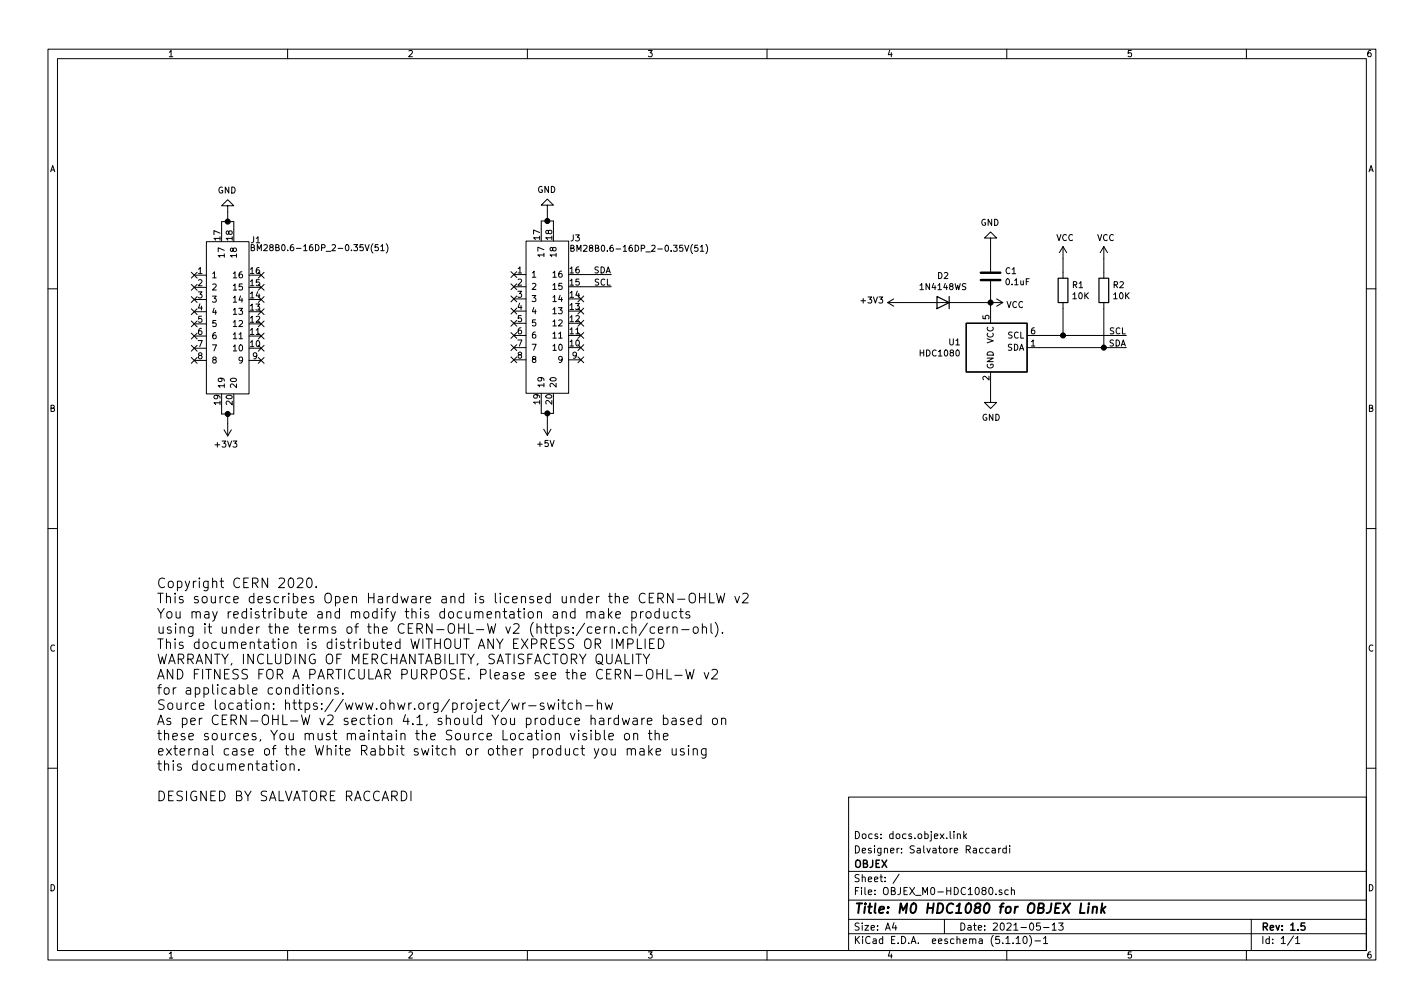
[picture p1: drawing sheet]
<svg xmlns="http://www.w3.org/2000/svg" width="297mm" height="210mm" viewBox="0 0 297 210" stroke-linecap="round" stroke-linejoin="round" font-family="sans-serif">
<g fill="none" stroke="#000" stroke-width=".21">
<path d="M10 10.3h277v189.9h-277zM12 12.2h273v186.1h-273zM60 10.3v1.9M110 10.3v1.9M160 10.3v1.9M210 10.3v1.9M260 10.3v1.9M39.9 56.8l1.2 1.2M39.9 59.3l1.2 1.2M40.5 57.4h2.6M40.5 59.9h2.6M41.1 56.8l-1.2 1.2"/>
<path d="M41.1 59.3l-1.2 1.2M43.1 50.4h8.8v31.8h-8.8zM46.2 47.9v-1.7h2.6v1.7M47.5 42.9h1.3l-1.3-1.2-1.3 1.2h1.3v3.3M52.4 51.6h.5l.1-.5-.6-.1v1.3h.5l.2-.4-.3-.3M53.7 52.3v-1.3l.4 .9 .4-.9v1.3M53.9 59.3l1.2 1.2M53.9 56.8l1.2 1.2M55.1 59.3l-1.2 1.2M55.1 56.8l-1.2 1.2M78.9 51h-.6l-.1 .6 .5-.1 .2 .3v.3l-.2 .2-.5-.1M79.4 51.4l.4-.4v1.3"/>
<path d="M79.4 52.3h.7M80.6 50.8a1.47 1.47 0 0 1 0 2M106.6 59.2l1.2 1.2M106.6 56.7l1.2 1.2M107.2 57.3h2.5M107.2 59.8h2.5M107.8 59.2l-1.2 1.2M107.8 56.7l-1.2 1.2M109.7 50.3h8.9v31.7h-8.9zM112.9 47.7v-1.6h2.5v1.6M114.2 42.8h1.2l-1.2-1.3-1.3 1.3h1.3v3.3M119.1 51.8l.5-.1 .1-.4-.6-.2v1.3h.5l.2-.4-.3-.2"/>
<path d="M120.3 52.4v-1.3l.5 1 .4-1v1.3M121.2 57.3h6.3M121.2 59.8h6.3M145.5 51.1h-.5l-.1 .7 .5-.2 .2 .3v.3l-.2 .2-.5-.1M146.1 51.5l.4-.4v1.3M146.1 52.4h.7M147.2 51a1.47 1.47 0 0 1 0 1.9M206.6 49.7h1.3l-1.3-1.3-1.2 1.3h1.2v6.9M206.6 58.7v8.7M221.7 51.4v6.6M221.7 51.4l-.7 1.3M221.7 51.4l.8 1.3"/>
<path d="M230.3 51.4v6.6M230.3 51.4l-.8 1.3M230.3 51.4l.7 1.3M10 60.2h2M39.9 61.9l1.2 1.2M39.9 66.9l1.2 1.3M39.9 72l1.2 1.2M39.9 64.4l1.2 1.2M39.9 69.5l1.2 1.2M39.9 74.6l1.2 1.2M40.5 62.5h2.6M40.5 65h2.6"/>
<path d="M40.5 67.6h2.6M40.5 70.1h2.6M40.5 72.6h2.6M40.5 75.2h2.6M41.1 61.9l-1.2 1.2M41.1 66.9l-1.2 1.3M41.1 72l-1.2 1.2M41.1 64.4l-1.2 1.2M41.1 69.5l-1.2 1.2M41.1 74.6l-1.2 1.2M51.9 75.2h2.6M53.9 69.5l1.2 1.2"/>
<path d="M53.9 64.4l1.2 1.2M53.9 61.9l1.2 1.2M53.9 66.9l1.2 1.3M53.9 72l1.2 1.2M53.9 74.6l1.2 1.2M55.1 69.5l-1.2 1.2M55.1 64.4l-1.2 1.2M55.1 61.9l-1.2 1.2M55.1 66.9l-1.2 1.3M55.1 72l-1.2 1.2M55.1 74.6l-1.2 1.2M106.6 69.4l1.2 1.2"/>
<path d="M106.6 74.4l1.2 1.3M106.6 61.7l1.2 1.3M106.6 66.8l1.2 1.2M106.6 71.9l1.2 1.2M106.6 64.3l1.2 1.2M107.2 72.5h2.5M107.2 70h2.5M107.2 62.4h2.5M107.2 64.9h2.5M107.2 67.4h2.5M107.2 75.1h2.5M107.8 69.4l-1.2 1.2"/>
<path d="M107.8 74.4l-1.2 1.3M107.8 61.7l-1.2 1.3M107.8 66.8l-1.2 1.2M107.8 71.9l-1.2 1.2M107.8 64.3l-1.2 1.2M118.6 75.1h2.6M120.5 61.7l1.3 1.3M120.5 66.8l1.3 1.2M120.5 71.9l1.3 1.2M120.5 74.4l1.3 1.3M120.5 69.4l1.3 1.2M120.5 64.3l1.3 1.2"/>
<path d="M121.8 61.7l-1.3 1.3M121.8 66.8l-1.3 1.2M121.8 71.9l-1.3 1.2M121.8 74.4l-1.3 1.3M121.8 69.4l-1.3 1.2M121.8 64.3l-1.3 1.2M185.2 63.1l1.2 .8M185.2 63.1h24M186.4 62.4l-1.2 .7M206.6 77.6v6.3h1.3l-1.3 1.3-1.2-1.3h1.2M207.9 62.4l1.3 .7M209.2 63.1l-1.3 .8"/>
<path d="M214.2 72.5h20.7M214.2 70h20.7M221.7 63.1v6.9M230.3 63.1v9.4M285 60.2h2M46.2 84.7v1.7h2.6v-1.7M46.7 89.7l.8 1.2M47.5 86.4v4.5M48.3 89.7l-.8 1.2M112.9 84.6v1.6h2.5v-1.6M113.4 89.5l.8 1.3M114.2 86.2v4.6"/>
<path d="M114.9 89.5l-.7 1.3M10 110.3h2M285 110.3h2M62 120.7l.3-.1h.5l.3 .1 .1 .4-.1 .3-1.1 1.2h1.2M64.1 120.7l.3-.1a1.07 1.07 0 0 1 .5 1.8 .48 .48 0 0 1-.5 .2 .48 .48 0 0 1-.4-.4v-.9zM66 122.4v.2M122.4 127.8a.49 .49 0 0 1 .9 .1v1M122.4 127.6v1.3M123.3 127.9l.1-.2a.48 .48 0 0 1 .8 .2v1M124.2 131.4l1-.2-.1-.3-.6-.1-.3 .2 .1 1h.8M125.1 127.7h.8l.1 1.2M126 128.1l-.7 .1a.39 .39 0 0 0-.3 .3 .39 .39 0 0 0 .3 .4l.7-.1"/>
<path d="M126.1 130.8v1.3M126.6 130.8l-.4 .1-.1 .2M126.9 126.9v2M127.1 128.2l.6 .7M127.3 131a.49 .49 0 0 1 .9 0v1.1M127.3 130.8v1.3M127.7 127.6l-.8 .7M127.7 133.3v2M128.4 128.2l1-.1-.1-.4-.6-.1-.3 .3 .1 .9h.8M128.6 135.3v-2l.7 1.4 .7-1.4v2M129.1 131.9v.2M130.9 130.9l-.5-.1-.4 .3v.6l.2 .3h.7"/>
<path d="M130.9 134.3h.8a.54 .54 0 0 0 .4-.5 .54 .54 0 0 0-.4-.5h-.8v2M131.8 127.7l.6-.1 .3 .4v.5l-.1 .3h-.8M131.8 131a.47 .47 0 0 1 .8 0v1.1M131.8 127.6v2M131.8 130.1v2M132.9 133.3v2h1M133.6 127.6v1.3M134.2 127.6l-.4 .1-.2 .3M134.2 136.4l.6 1.1 .7-1.1M134.6 133.3v2M134.8 127.8a.55 .55 0 0 1 .6-.2 .55 .55 0 0 1 .4 .4l-.1 .7a.55 .55 0 0 1-.5 .2 .55 .55 0 0 1-.5-.4zM134.8 137.5v.9"/>
<path d="M135 130l-1.7 2.6M135.4 124.7h.7M135.5 134.2h.7M136.4 123.7h-1v2h1M136.5 133.3h-1v2h1M136.6 130.9l-.6-.1-.4 .3v.6l.2 .3h.8M137 139.6v2M137.2 124.8h.8a.54 .54 0 0 0 .4-.5 .54 .54 0 0 0-.4-.6h-.8v2M137.3 131.4l1-.2-.1-.3-.6-.1-.3 .2 .1 1h.8M137.3 133.3a1.01 1.01 0 0 1 1.2 1 1.01 1.01 0 0 1-1.2 1zM137.5 127.7l-.5-.1-.4 .4v.5l.2 .3h.7M137.5 126.9v2"/>
<path d="M137.7 124.8l.7 .9M138.2 139.6v2M138.5 127.6l.1 1.2a.53 .53 0 0 0 .7-.1M139.1 139.6v2h1M139.1 130.8v1.3M139.3 127.6v1.3M139.7 130.8l-.4 .1-.2 .2M140.4 123.7v2l-1.2-2v2M140.4 131a.52 .52 0 0 1 .7-.1l.1 1.2M140.4 130.8v1.3M141.1 127.7l-.5-.1-.4 .4v.5l.2 .3h.7M141.4 125h1.5"/>
<path d="M141.7 127.6h.8M142 126.9v1.7l.1 .2 .4 .1M142.2 131.3h1.5M143.1 139.6l.4 2 .4-1.4 .4 1.4 .5-2M143.8 124a.66 .66 0 0 1 .8-.3 .66 .66 0 0 1 .5 .7v.7a.66 .66 0 0 1-.4 .6 .66 .66 0 0 1-.7-.1 1.58 1.58 0 0 1-.2-1.6zM143.8 127.7a.5 .5 0 0 0-.7 .2l.1 .3h.4l.3 .3-.3 .4-.5-.1M144.7 131a.55 .55 0 0 1 .5-.3 .55 .55 0 0 1 .4 .4v.6a.54 .54 0 0 1-.5 .4 .54 .54 0 0 1-.5-.4zM145.9 124.7h1.2M145.9 123.7v2M146.5 131a.49 .49 0 0 1 .9 0v1.1M146.5 130.1v2M147.1 123.7v2"/>
<path d="M148 123.7v2h1M148.3 130.1v1.7l.3 .3M148.5 139.8l.3-.2h.5l.3 .2 .1 .4-.1 .3-1.2 1.1h1.3M149.2 129.8a2.29 2.29 0 0 1 0 3.1M149.5 123.7l.4 2 .4-1.4 .4 1.4 .5-2M150.7 131.9v.2M153.3 124.4l.5 1.3 .5-1.3M154.9 123.9l.3-.2h.5l.3 .2 .1 .4-.1 .3-1.2 1.1h1.3M57.7 159.3v1.4M58.7 159.5a.53 .53 0 0 1 .5-.2 .53 .53 0 0 1 .4 .4v.6a.54 .54 0 0 1-.5 .4 .54 .54 0 0 1-.5-.4zM60.5 159.5a.5 .5 0 0 1 .9 .1v1.1M60.5 159.3v1.4"/>
<path d="M63.9 143.5h.7M64.1 142.8v1.7l.1 .2 .4 .1M65.3 142.8v.2M65.3 143.5v1.3M66.2 143.7a.55 .55 0 0 1 .6-.3 .55 .55 0 0 1 .4 .4l-.1 .8a.55 .55 0 0 1-.5 .2 .55 .55 0 0 1-.5-.4zM68 143.7a.5 .5 0 0 1 .9 0v1.1M68 143.5v1.3M70.5 143.6l-.4-.1-.3 .2 .1 .3 .6 .2v.5h-.7M71.5 144.6v.2M106.8 146.6l.3 1.4 .4-1 .4 1 .4-1.4M109 146.6v1.4M109.6 146.6l-.4 .1-.2 .3"/>
<path d="M110.3 147.2h1.5M113.4 146.7a.48 .48 0 0 0-.7 .2l.1 .3 .5 .1 .2 .3-.2 .4-.6-.1M114.2 146.6l.4 1.4 .4-1 .4 1 .3-1.4M116.5 146v.1M116.5 146.6v1.4M117.2 146.6h.7M117.4 146v1.7l.2 .2 .3 .1M119 153l.5 1.3 .4-1.3M119.5 146.7l-.6-.1-.4 .4v.6l.2 .3h.8M120.3 146.8a.52 .52 0 0 1 .8-.1l.1 1.3M120.3 146v2M120.7 153v1.3"/>
<path d="M122.1 147.2h1.6M122.3 153.1l-.5-.1-.2 .3 .1 .3 .6 .1v.5h-.7M123.3 153v1.3M124 156.2l.4 1.3M124.2 153.1l.6-.1 .4 .4v.5l-.2 .3h-.8M124.2 152.3v2M124.6 146.8a.5 .5 0 0 1 .9 .1v1.1M124.6 146v2M124.9 156.2l-.7 1.8-.2 .2M125.8 156.3a.52 .52 0 0 1 .8 .2v.6a.54 .54 0 0 1-.5 .4 .54 .54 0 0 1-.5-.4v-.6zM126.1 152.3v1.7l.2 .3M126.2 146.6l.4 1.4 .4-1 .4 1 .4-1.4"/>
<path d="M127 153.6l1-.1-.1-.4-.6-.1-.3 .3 .1 .9h.8M127.5 156.2l.1 1.2a.52 .52 0 0 0 .7-.1M128.3 156.2v1.3M129.8 149.8l.4 1.3 .4-.9 .3 .9 .4-1.3M130.4 153.2a.55 .55 0 0 1 .5-.2 .55 .55 0 0 1 .4 .4l-.1 .7a.55 .55 0 0 1-.5 .2 .55 .55 0 0 1-.4-.4zM130.8 156.4a.52 .52 0 0 1 .8-.1l.1 1.2M130.8 156.2v1.3M131.7 156.4l.1-.1a.48 .48 0 0 1 .8 .1v1.1M132.1 149.9h.7l.1 1.2M132.2 153.2a.47 .47 0 0 1 .8 .1v1M132.2 153v1.3M132.9 150.3l-.6 .1a.39 .39 0 0 0-.3 .4 .39 .39 0 0 0 .3 .3l.6-.1"/>
<path d="M133.5 156.3h.8l.1 1.2M133.9 149.8v1.3M134.4 156.6l-.7 .1a.39 .39 0 0 0-.3 .4 .39 .39 0 0 0 .3 .4l.7-.1M134.5 149.8l-.4 .1-.2 .3M135 150.5l1-.2-.1-.4-.6-.1-.3 .3 .1 .9h.8M135.2 153h.8M135.3 155.5v2M135.5 152.3v1.7l.1 .2 .4 .1M135.5 156.7l.6 .8M136.1 156.2l-.8 .7M136.7 153.2a.5 .5 0 0 1 .8 .1v1M136.7 152.3v2"/>
<path d="M136.9 156.8l.9-.2-.1-.3-.6-.1-.2 .2 .1 1h.7M137 140.6h1.2M138.4 149.9l.6-.1 .3 .4v.6l-.2 .2h-.7M138.4 153.6l.9-.1-.1-.4-.5-.1-.3 .3 .1 .9h.7M138.4 149.1v2M140.2 149.9h.8v1.2M140.2 156.2l.1 1.2a.52 .52 0 0 0 .7-.1M140.8 140.9h1.5M141 150.3l-.6 .1a.39 .39 0 0 0-.3 .4 .39 .39 0 0 0 .3 .3l.6-.1M141 156.2v1.3M142.7 149.9a.48 .48 0 0 0-.8 .2l.1 .3 .5 .1 .3 .3-.3 .3-.6-.1M142.7 156.3a.48 .48 0 0 0-.8 .1l.1 .3 .5 .1 .3 .3-.3 .4-.6-.1"/>
<path d="M143.5 150.5l1-.2-.1-.4-.6-.1-.3 .3 .1 .9h.8M143.6 155.5v.2M143.6 156.2v1.3M144.6 156.4a.49 .49 0 0 1 .9 0v1.1M144.6 156.2v1.3M146.2 149.9l-.6-.1-.3 .4v.6l.2 .2h.7M146.2 149.1v2M146.9 140.3l.5 1.3 .5-1.3M147.3 156.2v1.6l-.4 .4-.5-.1M147.3 156.3l-.6-.1-.4 .3v.6l.2 .3h.8M148.7 150a.55 .55 0 0 1 .5-.2 .55 .55 0 0 1 .5 .4v.6a.54 .54 0 0 1-.6 .4 .54 .54 0 0 1-.5-.4zM150.5 150a.49 .49 0 0 1 .9 .1v1"/>
<path d="M150.5 149.8v1.3M10 160.2h2M62.3 160.5v.2M85.7 165v2M177 166.3h108v32h-108zM198.2 173.4v1.3l.2 .2M199 173.4v.2M199 173.9v1M199.7 174.1l.2-.2 .4 .1v.9M199.7 173.9v1M201 173.4v1.5M201.2 174.4l.4 .5"/>
<path d="M201.6 173.9l-.6 .6M206.3 177l-.4-.1-.3 .3 .1 .6 .2 .1 .4-.1M207 177h.5l.1 .9M207.6 177.3l-.5 .1-.2 .2 .2 .3 .5-.1M208.3 176.9v1M208.8 176.9l-.5 .3M209.9 177l-.4-.1-.3 .3v.6l.3 .1 .4-.1M209.9 176.4v1.5M210.6 176.4v.2M210.6 176.9v1M285 160.2h2M60 198.3v1.9"/>
<path d="M110 198.3v1.9M160 198.3v1.9M177 194.8h108M177 191.8h108M177 187.8h108M177 181.8h108M186.5 192.5l-.4 1h1M186.8 193v1M187.6 182.3l-1.3 2M197 191.8v3M207.7 186.5v.1M209 185.7l-.4-.1-.2 .2 .1 .2 .5 .2v.3h-.6"/>
<path d="M210 198.3v1.9M210.3 185.7l-.4-.1-.3 .3 .1 .6 .2 .1 .4-.1M211 185.7l.2-.1 .3 .1 .1 .9M211 185.1v1.5M211.3 196.7v.1M212 195.8l.4-.5v1.5M212 196.8h.8M213.5 195.5l.2-.2a.8 .8 0 0 1 .6 .8 .8 .8 0 0 1-.6 .7l-.3-.5zM214.8 195.1a1.79 1.79 0 0 1 0 2.3M215.9 196.3h1.1M217 192.5h-.7l-.1 .7h.7l.1 .2v.5l-.2 .1-.6-.1M217.7 195.8l.4-.5v1.5"/>
<path d="M217.7 193.5h1.1M217.7 196.8h.8M219.5 193l.4-.5v1.5M219.5 194h.8M220.8 192.5h1l-.5 .6 .4 .1v.7l-.2 .1-.7-.1M260 198.3v1.9M261 191.8v6.5M269.8 195.2l-1.2 2M270.3 195.8l.4-.5v1.5M270.3 196.8h.8"/>
</g>
<path d="M272.2 192.5h-.8v.7h.7l.1 .2v.5l-.2 .1-.6-.1" fill="none" stroke="#000" stroke-width=".3"/>
<path d="M225.5 188.4l-.2 2h.9M227.1 189.1l-.2 1.3M227.2 188.4l-.1 .2M228 189.3l.3-.2 .5 .1-.1 1.2M228 189.1l-.1 1.3M229.9 188.4l-.2 2M230 189.7l.4 .7M230.6 189.1l-.9 .8" fill="none" stroke="#000" stroke-width=".41"/>
<path d="M220.7 58h2.1v5.1h-2.1zM229.2 58h2.1v5.1h-2.1zM195.5 61.8l2.5 1.3-2.5 1.3zM198 61.8v2.6M201.5 67.4h12.7v10.2h-12.7z" fill="none" stroke="#000" stroke-width=".25"/>
<path d="M204.6 58.4h4.1M204.6 56.9h4.1" fill="none" stroke="#000" stroke-width=".51"/>
<g fill="#000" stroke="#000" stroke-width=".25">
<circle cx="47.5" cy="46.2" r=".51"/>
<circle cx="114.2" cy="46.1" r=".51"/>
<circle cx="206.6" cy="63.1" r=".51"/>
<circle cx="221.7" cy="70" r=".51"/>
<circle cx="230.3" cy="72.5" r=".51"/>
<circle cx="47.5" cy="86.4" r=".51"/>
<circle cx="114.2" cy="86.2" r=".51"/>
</g>
<g font-size="2.8">
<text x="32.6" y="122.7">Copyright CERN 2020.</text>
<text x="32.6" y="125.9">This source describes Open Hardware and is licensed under the CERN-OHLW v2</text>
<text x="32.6" y="129">You may redistribute and modify this documentation and make products</text>
<text x="32.6" y="132.2">using it under the terms of the CERN-OHL-W v2 (https:/cern.ch/cern-ohl).</text>
<text x="32.6" y="135.4">This documentation is distributed WITHOUT ANY EXPRESS OR IMPLIED</text>
<text x="32.6" y="138.6">WARRANTY, INCLUDING OF MERCHANTABILITY, SATISFACTORY QUALITY</text>
<text x="32.6" y="141.7">AND FITNESS FOR A PARTICULAR PURPOSE. Please see the CERN-OHL-W v2</text>
<text x="32.6" y="144.9">for applicable conditions.</text>
<text x="32.6" y="148.1">Source location: https://www.ohwr.org/project/wr-switch-hw</text>
<text x="32.6" y="151.3">As per CERN-OHL-W v2 section 4.1, should You produce hardware based on</text>
<text x="32.6" y="154.4">these sources, You must maintain the Source Location visible on the</text>
<text x="32.6" y="157.6">external case of the White Rabbit switch or other product you make using</text>
<text x="32.6" y="160.8">this documentation.</text>
<text x="32.6" y="167.1">DESIGNED BY SALVATORE RACCARDI</text>
<text x="178" y="190.5">Title: M0 HDC1080 for OBJEX Link</text>
</g>
<g font-size="2.1">
<text x="178" y="178">Designer: Salvatore Raccardi</text>
<text x="178" y="175">Docs: docs.objex.link</text>
<text x="178" y="184">Sheet: /</text>
<text x="178" y="181">OBJEX</text>
<text x="178" y="186.7">File: OBJEX_M0-HDC1080.sch</text>
<text x="178" y="196.9">KiCad E.D.A. eeschema (5.1.10)-1</text>
<text x="178" y="194.1">Size: A4</text>
<text x="200" y="194.1">Date: 2021-05-13</text>
<text x="263" y="194.1">Rev: 1.5</text>
<text x="263" y="196.9">Id: 1/1</text>
</g>
<g font-size="1.8">
<text x="35" y="11.9">1</text>
<text x="85" y="11.9">2</text>
<text x="135" y="11.9">3</text>
<text x="185" y="11.9">4</text>
<text x="235" y="11.9">5</text>
<text x="285" y="11.9">6</text>
<text x="10.4" y="35.9">A</text>
<text x="285.4" y="35.9">A</text>
<text x="45.4" y="40.4">GND</text>
<text x="112.1" y="40.2">GND</text>
<text x="204.5" y="47.1">GND</text>
<text x="46" y="50.1" transform="rotate(-90 46 50.1)">17</text>
<text x="46.9" y="53.4" transform="rotate(-90 46.9 53.4)">17</text>
<text x="48.5" y="50.1" transform="rotate(-90 48.5 50.1)">18</text>
<text x="49.4" y="53.4" transform="rotate(-90 49.4 53.4)">18</text>
<text x="52.4" y="50.7">J1</text>
<text x="54.8" y="52.4">BM28B0.6-16DP_2-0.35V(51)</text>
<text x="112.6" y="50" transform="rotate(-90 112.6 50)">17</text>
<text x="113.5" y="53.3" transform="rotate(-90 113.5 53.3)">17</text>
<text x="115.2" y="50" transform="rotate(-90 115.2 50)">18</text>
<text x="116.1" y="53.3" transform="rotate(-90 116.1 53.3)">18</text>
<text x="119" y="50.3">J3</text>
<text x="121.5" y="52.5">BM28B0.6-16DP_2-0.35V(51)</text>
<text x="220.3" y="50.3">VCC</text>
<text x="228.8" y="50.3">VCC</text>
<text x="41.3" y="57.1">1</text>
<text x="41.3" y="59.7">2</text>
<text x="44.1" y="58">1</text>
<text x="49" y="58">16</text>
<text x="52.2" y="59.7">15</text>
<text x="52.2" y="57.1">16</text>
<text x="108" y="57">1</text>
<text x="108" y="59.6">2</text>
<text x="110.7" y="57.9">1</text>
<text x="115.6" y="57.9">16</text>
<text x="118.9" y="59.6">15</text>
<text x="118.9" y="57">16</text>
<text x="123.8" y="57">SDA</text>
<text x="124" y="59.6">SCL</text>
<text x="195.6" y="58.2">D2</text>
<text x="209.8" y="57.2">C1</text>
<text x="209.9" y="59.5">0.1uF</text>
<text x="41.3" y="62.2">3</text>
<text x="41.3" y="64.8">4</text>
<text x="44.1" y="60.6">2</text>
<text x="44.1" y="63.1">3</text>
<text x="44.1" y="65.7">4</text>
<text x="49" y="65.7">13</text>
<text x="49" y="63.1">14</text>
<text x="49" y="60.6">15</text>
<text x="52.2" y="64.8">13</text>
<text x="52.2" y="62.2">14</text>
<text x="108" y="62.1">3</text>
<text x="108" y="64.6">4</text>
<text x="110.7" y="60.4">2</text>
<text x="110.7" y="63">3</text>
<text x="110.7" y="65.5">4</text>
<text x="115.6" y="65.5">13</text>
<text x="115.6" y="63">14</text>
<text x="115.6" y="60.4">15</text>
<text x="118.9" y="64.6">13</text>
<text x="118.9" y="62.1">14</text>
<text x="179.8" y="63.3">+3V3</text>
<text x="192.2" y="60.5">1N4148WS</text>
<text x="209.9" y="64.2">VCC</text>
<text x="223.7" y="60.1">R1</text>
<text x="223.8" y="62.4">10K</text>
<text x="232.2" y="60.1">R2</text>
<text x="232.3" y="62.4">10K</text>
<text x="41.3" y="67.3">5</text>
<text x="41.3" y="69.8">6</text>
<text x="44.1" y="68.2">5</text>
<text x="44.1" y="70.7">6</text>
<text x="49" y="70.7">11</text>
<text x="49" y="68.2">12</text>
<text x="52.2" y="69.8">11</text>
<text x="52.2" y="67.3">12</text>
<text x="108" y="67.2">5</text>
<text x="108" y="69.7">6</text>
<text x="110.7" y="68.1">5</text>
<text x="110.7" y="70.6">6</text>
<text x="115.6" y="70.6">11</text>
<text x="115.6" y="68.1">12</text>
<text x="118.9" y="69.7">11</text>
<text x="118.9" y="67.2">12</text>
<text x="206.4" y="66.6" transform="rotate(-90 206.4 66.6)">5</text>
<text x="207.3" y="71.7" transform="rotate(-90 207.3 71.7)">VCC</text>
<text x="210.2" y="70.6">SCL</text>
<text x="215" y="69.7">6</text>
<text x="231.4" y="69.7">SCL</text>
<text x="41.3" y="72.4">7</text>
<text x="41.3" y="74.9">8</text>
<text x="44.1" y="73.3">7</text>
<text x="44.1" y="75.8">8</text>
<text x="49" y="73.3">10</text>
<text x="49.9" y="75.8">9</text>
<text x="52.2" y="72.4">10</text>
<text x="52.7" y="74.9">9</text>
<text x="108" y="72.3">7</text>
<text x="108" y="74.8">8</text>
<text x="110.7" y="73.1">7</text>
<text x="110.7" y="75.7">8</text>
<text x="115.6" y="73.1">10</text>
<text x="116.6" y="75.7">9</text>
<text x="118.9" y="72.3">10</text>
<text x="119.4" y="74.8">9</text>
<text x="192.1" y="74.3">HDC1080</text>
<text x="198" y="72">U1</text>
<text x="207.3" y="77.1" transform="rotate(-90 207.3 77.1)">GND</text>
<text x="210" y="73.1">SDA</text>
<text x="215" y="72.3">1</text>
<text x="231.2" y="72.3">SDA</text>
<text x="46.9" y="81.1" transform="rotate(-90 46.9 81.1)">19</text>
<text x="49.4" y="81.1" transform="rotate(-90 49.4 81.1)">20</text>
<text x="113.5" y="81" transform="rotate(-90 113.5 81)">19</text>
<text x="116.1" y="81" transform="rotate(-90 116.1 81)">20</text>
<text x="206.4" y="79.3" transform="rotate(-90 206.4 79.3)">2</text>
<text x="10.4" y="85.9">B</text>
<text x="46" y="84.4" transform="rotate(-90 46 84.4)">19</text>
<text x="48.5" y="84.4" transform="rotate(-90 48.5 84.4)">20</text>
<text x="112.6" y="84.3" transform="rotate(-90 112.6 84.3)">19</text>
<text x="115.2" y="84.3" transform="rotate(-90 115.2 84.3)">20</text>
<text x="204.8" y="87.8">GND</text>
<text x="285.4" y="85.9">B</text>
<text x="45" y="93.3">+3V3</text>
<text x="112.2" y="93.2">+5V</text>
<text x="10.4" y="135.9">C</text>
<text x="285.4" y="135.9">C</text>
<text x="10.4" y="185.9">D</text>
<text x="285.4" y="185.9">D</text>
<text x="35" y="199.9">1</text>
<text x="85" y="199.9">2</text>
<text x="135" y="199.9">3</text>
<text x="185" y="199.9">4</text>
<text x="235" y="199.9">5</text>
<text x="285" y="199.9">6</text>
</g>
</svg>
